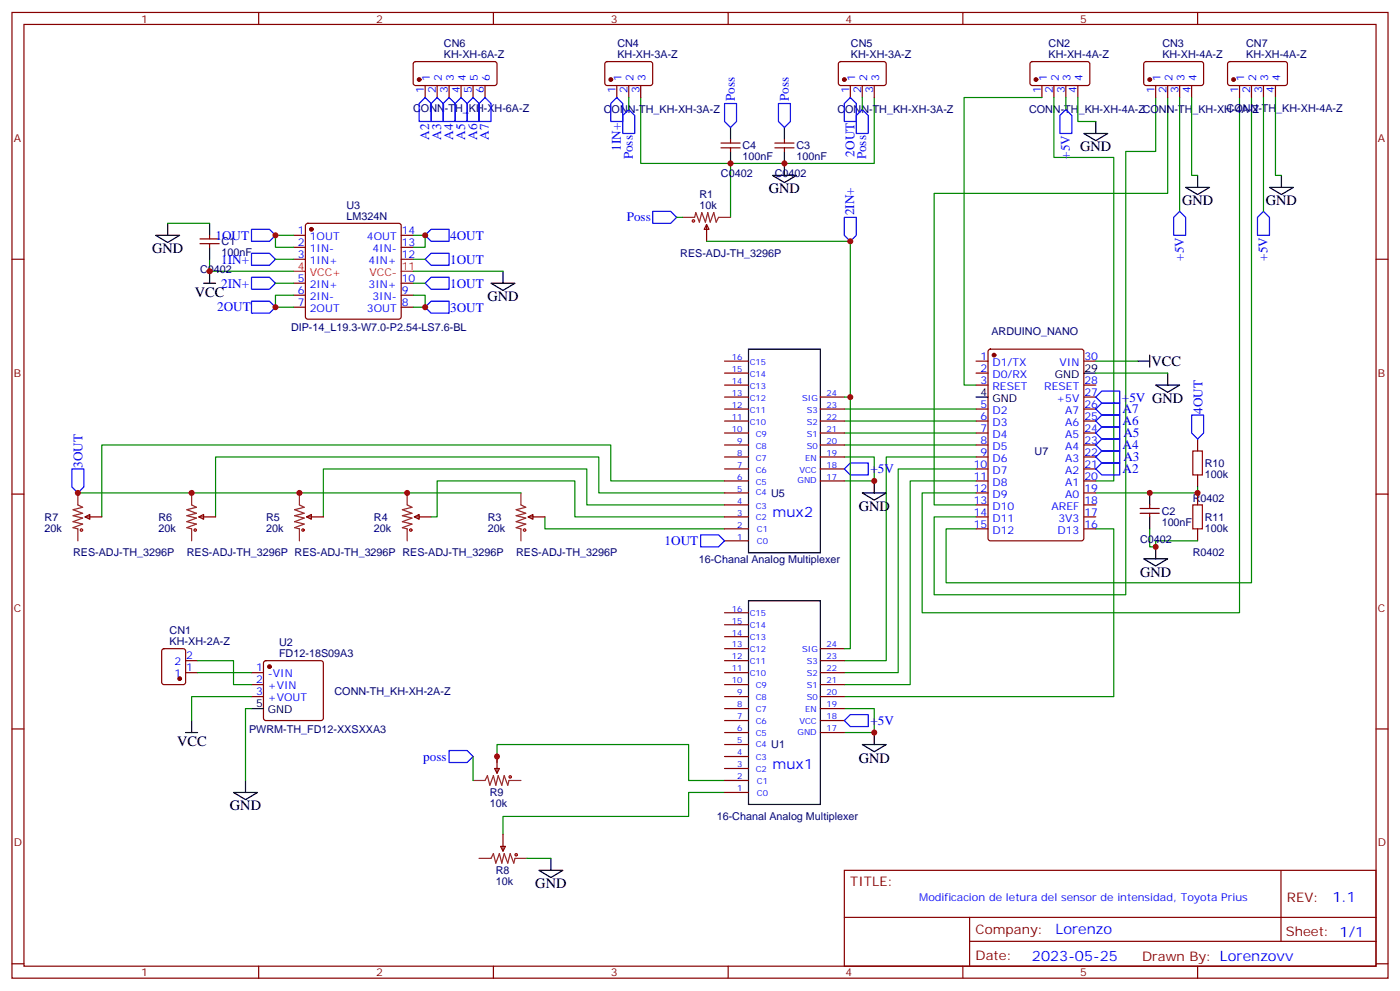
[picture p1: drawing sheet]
<svg xmlns="http://www.w3.org/2000/svg" width="412mm" height="292mm" viewBox="0 0 412 292" stroke-linecap="round" stroke-linejoin="round" font-family="sans-serif">
<g fill="none" stroke="#870000" stroke-width=".35">
<path d="M3.5 3.7h405.4v284.3h-405.4zM7.1 7.2h398.2v277.3h-398.2zM76.2 3.7v3.5M121.9 18.3l.5-.2 23.6 .1 .4 .6-.1 6-.6 .4-23.6-.1-.4-.6v-5.7zM145.3 3.7v3.5M178.4 18.3l.5-.2 12.9 .1 .5 .6-.1 6-.6 .4-13-.1-.4-.6v-5.7zM214.5 3.7v3.5M247.2 18.3l.4-.2 13 .1 .5 .6-.1 6-.7 .4-12.9-.1-.5-.6v-5.7zM283.6 3.7v3.5M303.6 18.3l.5-.2 16.5 .1 .4 .6v6l-.7 .4-16.5-.1-.4-.6v-5.7zM337.1 18.3l.5-.2 16.5 .1 .4 .6v6l-.7 .4-16.5-.1-.4-.6v-5.7zM352.8 3.7v3.5"/>
<path d="M361.8 18.3l.5-.2 16.5 .1 .4 .6v6l-.7 .4-16.5-.1-.4-.6v-5.7zM125.2 25.2v3.5M128.8 25.2v3.5M132.3 25.2v3.5M135.8 25.2v3.5M139.3 25.2v3.5M142.9 25.2v3.5M181.7 25.2v3.5M185.2 25.2v3.5M188.7 25.2v3.5M250.5 25.2v3.5M254 25.2v3.5"/>
<path d="M257.5 25.2v3.5M306.9 25.2v3.5M310.4 25.2v3.5M314 25.2v3.5M317.5 25.2v3.5M340.4 25.2v3.5M344 25.2v3.5M347.5 25.2v3.5M351 25.2v3.5M365.1 25.2v3.5M368.7 25.2v3.5M372.2 25.2v3.5"/>
<path d="M375.7 25.2v3.5M212.4 43.5h5.6M212.4 42.1h5.6M215.2 41.1v1M215.2 43.5v1.1M228.2 43.5h5.7M228.2 42.1h5.7M231.1 41.1v1M231.1 43.5v1.1M3.5 76.3h3.6M58.9 71.8h5.7M58.9 70.3h5.7"/>
<path d="M61.7 69.3v1M61.7 71.8v1M86.4 76.3h3.6M86.4 69.3h3.6M86.4 72.8h3.6M90.2 66l.5-.2h26.8l.5 .2 .2 .5v26.8l-.3 .5-.4 .2h-26.8l-.5-.3-.2-.4v-26.8zM118.2 76.3h3.5M118.2 69.3h3.5M118.2 72.8h3.5M208.1 66.1l.7 1.4h-1.4zM208.1 66.1v4.9M405.3 76.3h3.6"/>
<path d="M86.4 83.4h3.6M86.4 86.9h3.6M86.4 90.5h3.6M118.2 83.4h3.5M118.2 86.9h3.5M118.2 90.5h3.5M213.4 116.9h7.1M213.4 113.4h7.1M213.4 109.9h7.1M213.4 106.3h7.1M241.7 116.9h7M287.5 113.4h3.5"/>
<path d="M287.5 109.9h3.5M287.5 106.3h3.5M291.3 103l.4-.2h26.9l.6 .4 .1 55.3-.5 .7h-27.1l-.6-.4-.1-55.3zM319.3 116.9h3.5M319.3 113.4h3.5M319.3 106.3h3.5M213.4 138.1h7.1M213.4 134.5h7.1M213.4 131h7.1M213.4 127.5h7.1M213.4 124h7.1M213.4 120.4h7.1"/>
<path d="M241.7 138.1h7M241.7 134.5h7M241.7 131h7M241.7 127.5h7M241.7 124h7M241.7 120.4h7M287.5 138.1h3.5M287.5 134.5h3.5M287.5 131h3.5M287.5 127.5h3.5M287.5 124h3.5M287.5 120.4h3.5"/>
<path d="M319.3 138.1h3.5M319.3 134.5h3.5M319.3 131h3.5M319.3 127.5h3.5M319.3 124h3.5M319.3 120.4h3.5M352.8 129.3v3.5M352.8 139.8v3.6M3.5 145.5h3.6M25 152.2l1.5-.7v1.4zM25 152.2h5M58.6 152.2l1.4-.7v1.4z"/>
<path d="M58.6 152.2h4.9M90.3 152.2l1.4-.7v1.4zM90.3 152.2h4.9M122.1 152.2l1.4-.7v1.4zM122.1 152.2h4.9M155.6 152.2l1.4-.7v1.4zM155.6 152.2h4.9M213.4 152.2h7.1M213.4 159.2h7.1M213.4 155.7h7.1M213.4 148.7h7.1M213.4 145.1h7.1"/>
<path d="M213.4 141.6h7.1M241.7 141.6h7M287.5 152.2h3.5M287.5 155.7h3.5M287.5 148.7h3.5M287.5 145.1h3.5M287.5 141.6h3.5M319.3 152.2h3.5M319.3 155.7h3.5M319.3 148.7h3.5M319.3 145.1h3.5M319.3 141.6h3.5"/>
<path d="M335.8 151.1h5.7M335.8 149.7h5.7M338.7 148.7v1M338.7 151.1v1.1M352.8 145.1v3.6M352.8 155.7v3.5M405.3 145.5h3.6M47.9 191.2l.4-.2h5.7l.6 .4 .1 9.5-.5 .6-5.9 .1-.6-.5-.1-9.4zM54.7 198h3.5M54.7 194.5h3.5M74.1 198h3.5M77.8 194.7l.5-.2h16.2l.5 .2 .2 .5v16.3l-.2 .5-.5 .2h-16.2l-.5-.3-.2-.4v-16.3z"/>
<path d="M213.4 198h7.1M213.4 194.5h7.1M213.4 191h7.1M213.4 187.5h7.1M213.4 183.9h7.1M213.4 180.4h7.1M241.7 198h7M241.7 194.5h7M241.7 191h7M3.5 214.6h3.6M74.1 205.1h3.5M74.1 201.6h3.5"/>
<path d="M213.4 219.2h7.1M213.4 215.7h7.1M213.4 212.2h7.1M213.4 208.6h7.1M213.4 205.1h7.1M213.4 201.6h7.1M241.7 215.7h7M241.7 212.2h7M241.7 208.6h7M241.7 205.1h7M241.7 201.6h7M405.3 214.6h3.6"/>
<path d="M145.7 226.3h1.4l-.7 1.4zM146.4 222.7v5M213.4 233.3h7.1M213.4 229.8h7.1M213.4 226.3h7.1M213.4 222.7h7.1M147.5 249.2h1.4l-.7 1.4zM148.2 245.7v4.9M248.7 256.3h156.6v28.2h-156.6zM377.3 256.3v20.9M248.7 270.1h156.5M285.6 277.2h119.6"/>
<path d="M285.6 270.1v14.1M3.5 283.8h3.6M76.2 284.5v3.5M145.3 284.5v3.5M214.5 284.5v3.5M283.6 284.5v3.5M352.8 284.5v3.5M405.3 283.8h3.6"/>
</g>
<g fill="none" stroke="#008700" stroke-width=".35">
<path d="M185.2 28.7v3.5M188.7 28.7v19.4h26.5v15.9M254 28.7v3.5M257.5 28.7v19.4h-42.3M306.9 28.7h-22.9v84.7h3.5M310.4 28.7v17.7h17.7v95.2h-5.3M314 28.7v3.5M317.5 28.7v7.1h5.3M340.4 28.7v15.9h-8.8v130.5h-56.4v-22.9h12.3M344 28.7v28.2h-68.8v91.8h12.3M347.5 28.7v33.5M351 28.7v22.9h1.8"/>
<path d="M365.1 28.7v151.7h-93.5v-35.3h15.9M368.7 28.7v142.9h-90v-15.9h8.8M372.2 28.7v33.5M375.7 28.7v22.9h1.8M49.4 65.8h12.3M61.7 76.3v3.6h24.7M81.1 76.3h5.3M86.4 69.3h-5.3v3.5h5.3M121.7 69.3h3.5v3.5h-3.5M121.7 79.9h26.5M121.7 76.3h3.5M199.3 64h1.8"/>
<path d="M208.1 71h42.4v45.9h-1.8M81.1 83.4h5.3M86.4 86.9h-5.3v3.6h5.3M121.7 86.9h3.5v3.6h-3.5M121.7 83.4h3.5M250.5 116.9v74.1h-1.8M322.8 109.9h21.2M322.8 106.3h12.3M248.7 134.5h8.8v7.1h-8.8M248.7 124h38.8M248.7 127.5h38.8M248.7 131h38.8"/>
<path d="M248.7 120.4h38.8M287.5 134.5h-26.4v60h-12.4M287.5 138.1h-22.9v59.9h-15.9M22.9 145.1h130.6M127 152.2h1.8v-10.6h40.5v10.6h44.1M160.5 152.2v3.5h52.9M213.4 148.7h-40.5v-10.6h-77.7v14.1M213.4 145.1h-37v-10.6h-112.9v17.7M213.4 141.6h-33.5v-10.6h-149.9v21.2M287.5 141.6h-19.4v60h-19.4M322.8 155.7h5.3v49.4h-79.4M338.7 155.7v5.3h1.7v-1.8h12.4"/>
<path d="M352.8 143.4v1.7h-30M58.2 194.5h10.6v7.1h5.3M58.2 198h15.9M74.1 205.1h-17.7v7.1M74.1 208.6h-1.8v21.2M248.7 208.6h8.8v7.1h-8.8M139.3 222.7v7.1M146.4 224.5v-5.3h56.4v10.6h10.6M213.4 233.3h-10.6v7.1h-54.6v5.3M155.2 252.7h7.1"/>
</g>
<g fill="#870000" stroke="#870000" stroke-width=".35">
<circle cx="179.9" cy="23.4" r=".53"/>
<circle cx="248.7" cy="23.4" r=".53"/>
<circle cx="292.8" cy="104.6" r=".53"/>
<circle cx="305.2" cy="23.4" r=".53"/>
<circle cx="338.7" cy="23.4" r=".53"/>
<circle cx="363.4" cy="23.4" r=".53"/>
<circle cx="52.9" cy="199.8" r=".53"/>
<circle cx="123.5" cy="23.4" r=".53"/>
<circle cx="79.4" cy="196.3" r=".53"/>
<circle cx="91.7" cy="67.5" r=".53"/>
</g>
<g fill="none" stroke="#a10000" stroke-width=".35">
<path d="M351.4 132.8h2.8v7h-2.8zM351.4 148.7h2.8v7h-2.8z"/>
<circle cx="204.3" cy="65.1" r=".35"/>
<circle cx="24" cy="156.1" r=".35"/>
<circle cx="57.5" cy="156.1" r=".35"/>
<circle cx="89.3" cy="156.1" r=".35"/>
<circle cx="121" cy="156.1" r=".35"/>
<circle cx="154.5" cy="156.1" r=".35"/>
<circle cx="150.3" cy="228.7" r=".35"/>
<circle cx="152" cy="251.7" r=".35"/>
</g>
<path d="M201.1 64h3.5l.4-1.4 1 2.8 .7-2.8 1.1 2.8 .7-2.8 .7 2.8 1.1-2.8 .7 2.8 .7-1.4h3.5M22.9 145.1v3.6l1.4 .7-2.8 .7 2.8 1-2.8 .7 2.8 .7-2.8 1.1 2.8 .7-2.8 1.1 1.4 .3v3.5M56.4 145.1v3.6l1.5 .7-2.9 .7 2.9 1-2.9 .7 2.9 .7-2.9 1.1 2.9 .7-2.9 1.1 1.4 .3v3.5M88.2 145.1v3.6l1.4 .7-2.8 .7 2.8 1-2.8 .7 2.8 .7-2.8 1.1 2.8 .7-2.8 1.1 1.4 .3v3.5M119.9 145.1v3.6l1.5 .7-2.9 .7 2.9 1-2.9 .7 2.9 .7-2.9 1.1 2.9 .7-2.9 1.1 1.4 .3v3.5M153.5 145.1v3.6l1.4 .7-2.9 .7 2.9 1-2.9 .7 2.9 .7-2.9 1.1 2.9 .7-2.9 1.1 1.5 .3v3.5M139.3 229.8h3.6l.7-1.4 .7 2.8 1-2.8 .7 2.8 .8-2.8 1 2.8 .7-2.8 1.1 2.8 .3-1.4h3.6M141.1 252.7h3.5l.7-1.4 .7 2.8 1.1-2.8 .7 2.8 .7-2.8 1.1 2.8 .7-2.8 1 2.8 .4-1.4h3.5" fill="none" stroke="#8c2424" stroke-width=".35"/>
<g fill="none" stroke="#000" stroke-width=".35">
<path d="M215.2 37.5v3.6M231.1 37.5v3.6M319.3 39.3h7l-3.5 2.1zM322.8 35.8v3.5M215.2 44.6v3.5M227.5 51.6h7.1l-3.5 2.2zM231.1 44.6v7M349.2 55.2h7.1l-3.5 2.1zM352.8 51.6v3.6M373.9 55.2h7.1l-3.5 2.1zM377.5 51.6v3.6M45.9 69.3h7l-3.5 2.1z"/>
<path d="M49.4 65.8v3.5M61.7 65.8v3.5M61.7 72.8v3.5M61.7 79.9v3.5M148.2 79.9v3.5M60 83.4h3.5M144.6 83.4h7.1l-3.5 2.1zM220.5 102.8h21.2v60h-21.2zM287.5 116.9h3.5M319.3 109.9h3.5M335.1 106.3h3.6M338.7 104.6v3.5"/>
<path d="M340.4 113.4h7.1l-3.5 2.1zM344 109.9v3.5M254 145.1h7.1l-3.6 2.1zM257.5 141.6v3.5M338.7 145.1v3.6M338.7 152.2v3.5M220.5 176.9h21.2v60h-21.2zM336.9 164.5h7.1l-3.6 2.2zM340.4 161v3.5M54.7 215.7h3.5M56.4 212.2v3.5M74.1 208.6h3.5"/>
<path d="M254 219.2h7.1l-3.6 2.1zM257.5 215.7v3.5M68.8 233.3h7l-3.5 2.1zM72.3 229.8v3.5M158.7 256.3h7.1l-3.5 2.1zM162.3 252.7v3.6"/>
</g>
<g fill="none" stroke="#00f" stroke-width=".35">
<path d="M125.2 28.7l1.8 1.8v5.3h-3.5v-5.3zM128.8 28.7l1.7 1.8v5.3h-3.5v-5.3zM132.3 28.7l1.8 1.8v5.3h-3.6v-5.3zM135.8 28.7l1.8 1.8v5.3h-3.5v-5.3zM139.3 28.7l1.8 1.8v5.3h-3.5v-5.3zM142.9 28.7l1.7 1.8v5.3h-3.5v-5.3zM181.7 28.7l1.7 1.8v5.3h-3.5v-5.3zM185.2 32.2l1.8 1.8v5.3h-3.6v-5.3zM213.4 30.5h3.6v5.3l-1.8 1.7-1.8-1.7zM229.3 30.5h3.5v5.3l-1.7 1.7-1.8-1.7zM250.5 28.7l1.7 1.8v5.3h-3.5v-5.3zM254 32.2l1.8 1.8v5.3h-3.6v-5.3z"/>
<path d="M314 32.2l1.7 1.8v5.3h-3.5v-5.3zM74.1 74.6h5.3l1.7 1.7-1.7 1.8h-5.3zM74.1 67.5h5.3l1.7 1.8-1.7 1.7h-5.3zM125.2 76.3l1.8-1.7h5.3v3.5h-5.3zM125.2 69.3l1.8-1.8h5.3v3.5h-5.3zM192.3 62.2h5.3l1.7 1.8-1.7 1.8h-5.3zM248.7 64h3.5v5.3l-1.7 1.7-1.8-1.7zM347.5 62.2l1.7 1.8v5.3h-3.5v-5.3zM372.2 62.2l1.7 1.8v5.3h-3.5v-5.3zM74.1 81.6h5.3l1.7 1.8-1.7 1.8h-5.3zM74.1 88.7h5.3l1.7 1.8-1.7 1.7h-5.3zM125.2 83.4l1.8-1.8h5.3v3.6h-5.3z"/>
<path d="M125.2 90.5l1.8-1.8h5.3v3.5h-5.3zM322.8 116.9l1.8-1.8h5.2v3.6h-5.2zM21.2 138.1h3.5v5.3l-1.8 1.7-1.7-1.7zM248.7 138.1l1.8-1.8h5.3v3.5h-5.3zM322.8 120.4l1.8-1.7h5.2v3.5h-5.2zM322.8 124l1.8-1.8h5.2v3.5h-5.2zM322.8 127.5l1.8-1.8h5.2v3.6h-5.2zM322.8 131l1.8-1.7h5.2v3.5h-5.2zM322.8 134.5l1.8-1.7h5.2v3.5h-5.2zM322.8 138.1l1.8-1.8h5.2v3.5h-5.2zM351 122.2h3.5v5.3l-1.7 1.8-1.8-1.8zM206.4 157.5h5.3l1.7 1.7-1.7 1.8h-5.3z"/>
<path d="M248.7 212.2l1.8-1.8h5.3v3.5h-5.3zM132.3 221h5.3l1.7 1.7-1.7 1.8h-5.3z"/>
</g>
<path d="M86.4 79.9h3.6M118.2 79.9h3.5" fill="none" stroke="#f00" stroke-width=".35"/>
<g fill="#c00">
<circle cx="215.2" cy="48.1" r=".88"/>
<circle cx="231.1" cy="48.1" r=".88"/>
<circle cx="61.7" cy="79.9" r=".88"/>
<circle cx="81.1" cy="90.5" r=".88"/>
<circle cx="146.4" cy="222.7" r=".88"/>
<circle cx="257.5" cy="215.7" r=".88"/>
<circle cx="257.5" cy="141.6" r=".88"/>
<circle cx="81.1" cy="69.3" r=".88"/>
<circle cx="352.8" cy="145.1" r=".88"/>
<circle cx="119.9" cy="145.1" r=".88"/>
<circle cx="88.2" cy="145.1" r=".88"/>
<circle cx="56.4" cy="145.1" r=".88"/>
<circle cx="22.9" cy="145.1" r=".88"/>
<circle cx="250.5" cy="71" r=".88"/>
<circle cx="250.5" cy="116.9" r=".88"/>
<circle cx="125.2" cy="90.5" r=".88"/>
<circle cx="125.2" cy="69.3" r=".88"/>
<circle cx="338.7" cy="145.1" r=".88"/>
<circle cx="340.4" cy="161" r=".88"/>
</g>
<g font-size="4.2">
<text x="318.2" y="44.6">GND</text>
<text x="226.5" y="56.9">GND</text>
<text x="348.2" y="60.5">GND</text>
<text x="372.9" y="60.5">GND</text>
<text x="44.8" y="74.6">GND</text>
<text x="57.4" y="87.5">VCC</text>
<text x="143.6" y="88.7">GND</text>
<text x="339.2" y="107.9">VCC</text>
<text x="252.9" y="150.4">GND</text>
<text x="335.8" y="169.8">GND</text>
<text x="52.2" y="219.7">VCC</text>
<text x="252.9" y="224.5">GND</text>
<text x="67.7" y="238.6">GND</text>
<text x="157.7" y="261.5">GND</text>
</g>
<g font-size="4.2" fill="#00f">
<text x="227.5" y="152.2">mux2</text>
<text x="227.5" y="226.3">mux1</text>
<text x="392.5" y="265.5">1.1</text>
<text x="310.9" y="275.1">Lorenzo</text>
<text x="304" y="282.9">2023-05-25</text>
</g>
<g font-size="3.9" fill="#00f">
<text x="216.5" y="29.7" transform="rotate(-90 216.5 29.7)">Poss</text>
<text x="232.4" y="29.7" transform="rotate(-90 232.4 29.7)">Poss</text>
<text x="126.4" y="41.1" transform="rotate(-90 126.4 41.1)">A2</text>
<text x="129.9" y="41.1" transform="rotate(-90 129.9 41.1)">A3</text>
<text x="133.5" y="41.1" transform="rotate(-90 133.5 41.1)">A4</text>
<text x="137" y="41.1" transform="rotate(-90 137 41.1)">A5</text>
<text x="140.5" y="41.1" transform="rotate(-90 140.5 41.1)">A6</text>
<text x="144" y="41.1" transform="rotate(-90 144 41.1)">A7</text>
<text x="182.9" y="44.4" transform="rotate(-90 182.9 44.4)">1IN+</text>
<text x="186.4" y="46.9" transform="rotate(-90 186.4 46.9)">Poss</text>
<text x="251.7" y="46.1" transform="rotate(-90 251.7 46.1)">2OUT</text>
<text x="255.2" y="46.9" transform="rotate(-90 255.2 46.9)">Poss</text>
<text x="315.2" y="46.7" transform="rotate(-90 315.2 46.7)">+5V</text>
<text x="184.6" y="65.2">Poss</text>
<text x="251.6" y="63.4" transform="rotate(-90 251.6 63.4)">2IN+</text>
<text x="63.5" y="70.6">1OUT</text>
<text x="132.6" y="70.7">4OUT</text>
<text x="65.2" y="77.6">1IN+</text>
<text x="132.6" y="77.8">1OUT</text>
<text x="348.7" y="76.7" transform="rotate(-90 348.7 76.7)">+5V</text>
<text x="373.4" y="76.7" transform="rotate(-90 373.4 76.7)">+5V</text>
<text x="65.2" y="84.7">2IN+</text>
<text x="132.6" y="84.8">1OUT</text>
<text x="64" y="91.7">2OUT</text>
<text x="132.6" y="91.9">3OUT</text>
<text x="330.5" y="118.2">+5V GND</text>
<text x="330.7" y="121.7">A7</text>
<text x="330.7" y="125.3">A6</text>
<text x="354.2" y="121.9" transform="rotate(-90 354.2 121.9)">4OUT</text>
<text x="330.9" y="128.8">A5</text>
<text x="24.3" y="137.8" transform="rotate(-90 24.3 137.8)">3OUT</text>
<text x="330.7" y="132.3">A4</text>
<text x="330.9" y="135.9">A3</text>
<text x="256.4" y="139.4">+5V</text>
<text x="330.7" y="139.4">A2</text>
<text x="195.8" y="160.5">1OUT</text>
<text x="256.4" y="213.5">+5V</text>
<text x="124.7" y="224">poss</text>
</g>
<g font-size="3.9" fill="#800">
<text x="250.5" y="260.8">TITLE:</text>
<text x="379.1" y="265.5">REV:</text>
<text x="287.4" y="275">Company:</text>
<text x="378.7" y="275.7">Sheet: 1/1</text>
<text x="287.4" y="282.7">Date:</text>
<text x="336.4" y="282.8">Drawn By: Lorenzovv</text>
</g>
<g font-size="3.2" fill="#800">
<text x="41.6" y="6.7">1</text>
<text x="110.8" y="6.7">2</text>
<text x="179.9" y="6.7">3</text>
<text x="249.1" y="6.7">4</text>
<text x="318.2" y="6.7">5</text>
<text x="4.1" y="41.8">A</text>
<text x="405.9" y="41.8">A</text>
<text x="4.1" y="110.9">B</text>
<text x="405.9" y="110.9">B</text>
<text x="4.1" y="180.1">C</text>
<text x="405.9" y="180.1">C</text>
<text x="4.1" y="249.2">D</text>
<text x="405.9" y="249.2">D</text>
<text x="41.6" y="287.5">1</text>
<text x="110.8" y="287.5">2</text>
<text x="179.9" y="287.5">3</text>
<text x="249.1" y="287.5">4</text>
<text x="318.2" y="287.5">5</text>
</g>
<g font-size="3.2" fill="#000080">
<text x="130.8" y="17.1">KH-XH-6A-Z</text>
<text x="130.8" y="13.9">CN6</text>
<text x="181.9" y="17.1">KH-XH-3A-Z</text>
<text x="181.9" y="13.8">CN4</text>
<text x="250.7" y="17.1">KH-XH-3A-Z</text>
<text x="250.7" y="13.8">CN5</text>
<text x="308.9" y="17.1">KH-XH-4A-Z</text>
<text x="308.9" y="13.8">CN2</text>
<text x="342.4" y="17.1">KH-XH-4A-Z</text>
<text x="342.4" y="13.8">CN3</text>
<text x="367.1" y="17.1">KH-XH-4A-Z</text>
<text x="367.1" y="13.8">CN7</text>
<text x="121.7" y="32.9">CONN-TH_KH-XH-6A-Z</text>
<text x="177.9" y="33.2">CONN-TH_KH-XH-3A-Z</text>
<text x="246.7" y="33.2">CONN-TH_KH-XH-3A-Z</text>
<text x="303.1" y="33.2">CONN-TH_KH-XH-4A-ZCONN-TH_KH-XH-4A-Z</text>
<text x="361.3" y="32.9">CONN-TH_KH-XH-4A-Z</text>
<text x="218.7" y="47.2">100nF</text>
<text x="218.7" y="44">C4</text>
<text x="234.6" y="47.2">100nF</text>
<text x="234.6" y="44">C3</text>
<text x="212.4" y="52.2">C0402</text>
<text x="228.2" y="52.2">C0402</text>
<text x="206" y="58.3">R1</text>
<text x="102" y="64.7">LM324N</text>
<text x="102" y="61.5">U3</text>
<text x="206" y="61.5">10k</text>
<text x="65.3" y="75.4">100nF</text>
<text x="65.3" y="72.2">C1</text>
<text x="200.4" y="75.5">RES-ADJ-TH_3296P</text>
<text x="58.9" y="80.5">C0402</text>
<text x="85.7" y="97.5">DIP-14_L19.3-W7.0-P2.54-LS7.6-BL</text>
<text x="292" y="98.7">ARDUINO_NANO</text>
<text x="304.8" y="133.9">U7</text>
<text x="354.9" y="137.4">R10</text>
<text x="354.9" y="140.8">100k</text>
<text x="227.2" y="146.3">U5</text>
<text x="351.4" y="147.9">R0402</text>
<text x="13.1" y="153.3">R7</text>
<text x="46.7" y="153.3">R6</text>
<text x="78.4" y="153.3">R5</text>
<text x="110.2" y="153.3">R4</text>
<text x="143.7" y="153.3">R3</text>
<text x="342.2" y="154.8">100nF</text>
<text x="342.2" y="151.6">C2</text>
<text x="354.9" y="153.3">R11</text>
<text x="13.1" y="156.6">20k</text>
<text x="46.7" y="156.6">20k</text>
<text x="78.4" y="156.6">20k</text>
<text x="110.2" y="156.6">20k</text>
<text x="143.7" y="156.6">20k</text>
<text x="335.8" y="159.8">C0402</text>
<text x="354.9" y="156.6">100k</text>
<text x="21.5" y="163.7">RES-ADJ-TH_3296P</text>
<text x="55" y="163.7">RES-ADJ-TH_3296P RES-ADJ-TH_3296P RES-ADJ-TH_3296P</text>
<text x="152" y="163.7">RES-ADJ-TH_3296P</text>
<text x="205.8" y="165.7">16-Chanal Analog Multiplexer</text>
<text x="351.4" y="163.7">R0402</text>
<text x="50" y="189.9">KH-XH-2A-Z</text>
<text x="50" y="186.8">CN1</text>
<text x="82.2" y="190.3">U2</text>
<text x="82.2" y="193.5">FD12-18S09A3</text>
<text x="98.5" y="204.5">CONN-TH_KH-XH-2A-Z</text>
<text x="73.4" y="215.7">PWRM-TH_FD12-XXSXXA3</text>
<text x="227.2" y="220.4">U1</text>
<text x="144.3" y="237.6">10k</text>
<text x="144.3" y="234.3">R9</text>
<text x="211.1" y="241.5">16-Chanal Analog Multiplexer</text>
<text x="146.1" y="257.2">R8</text>
<text x="146.1" y="260.6">10k</text>
</g>
<g font-size="3.2" fill="#00f">
<text x="126.6" y="23.9" transform="rotate(-90 126.6 23.9)">1</text>
<text x="130.2" y="23.9" transform="rotate(-90 130.2 23.9)">2</text>
<text x="133.7" y="23.9" transform="rotate(-90 133.7 23.9)">3</text>
<text x="137.2" y="23.9" transform="rotate(-90 137.2 23.9)">4</text>
<text x="140.8" y="23.9" transform="rotate(-90 140.8 23.9)">5</text>
<text x="144.3" y="23.9" transform="rotate(-90 144.3 23.9)">6</text>
<text x="183.1" y="23.9" transform="rotate(-90 183.1 23.9)">1</text>
<text x="186.6" y="23.9" transform="rotate(-90 186.6 23.9)">2</text>
<text x="190.1" y="23.9" transform="rotate(-90 190.1 23.9)">3</text>
<text x="251.9" y="23.9" transform="rotate(-90 251.9 23.9)">1</text>
<text x="255.4" y="23.9" transform="rotate(-90 255.4 23.9)">2</text>
<text x="258.9" y="23.9" transform="rotate(-90 258.9 23.9)">3</text>
<text x="308.3" y="23.9" transform="rotate(-90 308.3 23.9)">1</text>
<text x="311.9" y="23.9" transform="rotate(-90 311.9 23.9)">2</text>
<text x="315.4" y="23.9" transform="rotate(-90 315.4 23.9)">3</text>
<text x="318.9" y="23.9" transform="rotate(-90 318.9 23.9)">4</text>
<text x="341.8" y="23.9" transform="rotate(-90 341.8 23.9)">1</text>
<text x="345.4" y="23.9" transform="rotate(-90 345.4 23.9)">2</text>
<text x="348.9" y="23.9" transform="rotate(-90 348.9 23.9)">3</text>
<text x="352.4" y="23.9" transform="rotate(-90 352.4 23.9)">4</text>
<text x="366.5" y="23.9" transform="rotate(-90 366.5 23.9)">1</text>
<text x="370.1" y="23.9" transform="rotate(-90 370.1 23.9)">2</text>
<text x="373.6" y="23.9" transform="rotate(-90 373.6 23.9)">3</text>
<text x="377.1" y="23.9" transform="rotate(-90 377.1 23.9)">4</text>
<text x="124.9" y="27.4" transform="rotate(-90 124.9 27.4)">1</text>
<text x="128.4" y="27.4" transform="rotate(-90 128.4 27.4)">2</text>
<text x="131.9" y="27.4" transform="rotate(-90 131.9 27.4)">3</text>
<text x="135.5" y="27.4" transform="rotate(-90 135.5 27.4)">4</text>
<text x="139" y="27.4" transform="rotate(-90 139 27.4)">5</text>
<text x="142.5" y="27.4" transform="rotate(-90 142.5 27.4)">6</text>
<text x="181.3" y="27.4" transform="rotate(-90 181.3 27.4)">1</text>
<text x="184.9" y="27.4" transform="rotate(-90 184.9 27.4)">2</text>
<text x="188.4" y="27.4" transform="rotate(-90 188.4 27.4)">3</text>
<text x="250.1" y="27.4" transform="rotate(-90 250.1 27.4)">1</text>
<text x="253.6" y="27.4" transform="rotate(-90 253.6 27.4)">2</text>
<text x="257.2" y="27.4" transform="rotate(-90 257.2 27.4)">3</text>
<text x="306.6" y="27.4" transform="rotate(-90 306.6 27.4)">1</text>
<text x="310.1" y="27.4" transform="rotate(-90 310.1 27.4)">2</text>
<text x="313.6" y="27.4" transform="rotate(-90 313.6 27.4)">3</text>
<text x="317.1" y="27.4" transform="rotate(-90 317.1 27.4)">4</text>
<text x="340.1" y="27.4" transform="rotate(-90 340.1 27.4)">1</text>
<text x="343.6" y="27.4" transform="rotate(-90 343.6 27.4)">2</text>
<text x="347.1" y="27.4" transform="rotate(-90 347.1 27.4)">3</text>
<text x="350.7" y="27.4" transform="rotate(-90 350.7 27.4)">4</text>
<text x="364.8" y="27.4" transform="rotate(-90 364.8 27.4)">1</text>
<text x="368.3" y="27.4" transform="rotate(-90 368.3 27.4)">2</text>
<text x="371.8" y="27.4" transform="rotate(-90 371.8 27.4)">3</text>
<text x="375.4" y="27.4" transform="rotate(-90 375.4 27.4)">4</text>
<text x="87.8" y="68.9">1</text>
<text x="91.3" y="70.7">1OUT</text>
<text x="108.1" y="70.7">4OUT</text>
<text x="118.4" y="68.9">14</text>
<text x="87.8" y="72.5">2</text>
<text x="87.8" y="76">3</text>
<text x="91.3" y="74.2">1IN-</text>
<text x="91.3" y="77.8">1IN+</text>
<text x="108.6" y="77.8">4IN+</text>
<text x="109.7" y="74.2">4IN-</text>
<text x="118.4" y="76">12</text>
<text x="118.4" y="72.5">13</text>
<text x="87.8" y="83">5</text>
<text x="118.4" y="83">10</text>
<text x="87.8" y="86.6">6</text>
<text x="91.3" y="84.8">2IN+</text>
<text x="91.3" y="88.3">2IN-</text>
<text x="108.6" y="84.8">3IN+</text>
<text x="109.7" y="88.3">3IN-</text>
<text x="118.4" y="86.6">9</text>
<text x="87.8" y="90.1">7</text>
<text x="91.3" y="91.9">2OUT</text>
<text x="108.1" y="91.9">3OUT</text>
<text x="118.4" y="90.1">8</text>
<text x="288.8" y="106">1</text>
<text x="292.3" y="107.7">D1/TX</text>
<text x="312.1" y="107.7">VIN</text>
<text x="319.4" y="106">30</text>
<text x="288.8" y="109.5">2</text>
<text x="288.8" y="113">3</text>
<text x="292.3" y="111.3">D0/RX</text>
<text x="319.4" y="113">28</text>
<text x="292.3" y="114.8">RESET</text>
<text x="307.6" y="114.8">RESET</text>
<text x="311.2" y="118.3">+5V</text>
<text x="319.4" y="116.6">27</text>
<text x="288.8" y="120.1">5</text>
<text x="288.8" y="123.6">6</text>
<text x="292.3" y="121.8">D2</text>
<text x="292.3" y="125.4">D3</text>
<text x="313.8" y="125.4">A6</text>
<text x="313.8" y="121.8">A7</text>
<text x="319.4" y="123.6">25</text>
<text x="319.4" y="120.1">26</text>
<text x="288.8" y="127.1">7</text>
<text x="288.8" y="130.7">8</text>
<text x="292.3" y="128.9">D4</text>
<text x="313.8" y="128.9">A5</text>
<text x="319.4" y="130.7">23</text>
<text x="319.4" y="127.1">24</text>
<text x="286.8" y="137.7">10</text>
<text x="288.8" y="134.2">9</text>
<text x="292.3" y="132.4">D5</text>
<text x="292.3" y="136">D6</text>
<text x="313.8" y="136">A3</text>
<text x="313.8" y="132.4">A4</text>
<text x="319.4" y="137.7">21</text>
<text x="319.4" y="134.2">22</text>
<text x="286.8" y="141.3">11</text>
<text x="292.3" y="139.5">D7</text>
<text x="292.3" y="143">D8</text>
<text x="313.8" y="143">A1</text>
<text x="313.8" y="139.5">A2</text>
<text x="319.4" y="141.3">20</text>
<text x="286.8" y="144.8">12</text>
<text x="286.8" y="148.3">13</text>
<text x="292.3" y="146.5">D9</text>
<text x="313.8" y="146.5">A0</text>
<text x="319.4" y="148.3">18</text>
<text x="319.4" y="144.8">19</text>
<text x="286.8" y="151.8">14</text>
<text x="286.8" y="155.4">15</text>
<text x="292.3" y="150.1">D10</text>
<text x="292.3" y="153.6">D11</text>
<text x="309.8" y="150.1">AREF</text>
<text x="311.8" y="153.6">3V3</text>
<text x="319.4" y="155.4">16</text>
<text x="319.4" y="151.8">17</text>
<text x="292.3" y="157.1">D12</text>
<text x="311.5" y="157.1">D13</text>
<text x="51.4" y="195.9">2</text>
<text x="54.9" y="197.7">1</text>
<text x="54.9" y="194.2">2</text>
<text x="75.4" y="197.7">1</text>
<text x="51.4" y="199.5">1</text>
<text x="75.4" y="201.2">2</text>
<text x="78.9" y="199.5">-VIN</text>
<text x="78.9" y="203">+VIN</text>
<text x="75.4" y="204.8">3</text>
<text x="78.9" y="206.5">+VOUT</text>
<text x="270.8" y="265.3">Modificacion de letura del sensor de intensidad, Toyota Prius</text>
</g>
<g font-size="3.2" fill="#f00">
<text x="87.8" y="79.5">4</text>
<text x="91.3" y="81.3">VCC+</text>
<text x="108.8" y="81.3">VCC-</text>
<text x="118.4" y="79.5">11</text>
</g>
<g font-size="3.2">
<text x="310.7" y="111.3">GND</text>
<text x="319.4" y="109.5">29</text>
<text x="288.8" y="116.6">4</text>
<text x="292.3" y="118.3">GND</text>
<text x="75.4" y="208.3">5</text>
<text x="78.9" y="210">GND</text>
</g>
<g font-size="2.5" fill="#00f">
<text x="215.6" y="106">16</text>
<text x="220.8" y="107.4">C15</text>
<text x="215.6" y="113">14</text>
<text x="215.6" y="109.5">15</text>
<text x="220.8" y="110.9">C14</text>
<text x="215.6" y="116.6">13</text>
<text x="220.8" y="118">C12</text>
<text x="220.8" y="114.4">C13</text>
<text x="236.3" y="118">SIG</text>
<text x="243.4" y="116.6">24</text>
<text x="215.6" y="123.6">11</text>
<text x="215.6" y="120.1">12</text>
<text x="220.8" y="125">C10</text>
<text x="220.8" y="121.5">C11</text>
<text x="237.7" y="125">S2</text>
<text x="237.7" y="121.5">S3</text>
<text x="243.4" y="123.6">22</text>
<text x="243.4" y="120.1">23</text>
<text x="215.6" y="127.1">10</text>
<text x="217.2" y="130.7">9</text>
<text x="222.6" y="128.6">C9</text>
<text x="237.7" y="128.6">S1</text>
<text x="243.4" y="130.7">20</text>
<text x="243.4" y="127.1">21</text>
<text x="217.2" y="137.7">7</text>
<text x="217.2" y="134.2">8</text>
<text x="222.6" y="135.6">C7</text>
<text x="222.6" y="132.1">C8</text>
<text x="237.2" y="135.6">EN</text>
<text x="237.7" y="132.1">S0</text>
<text x="243.4" y="137.7">18</text>
<text x="243.4" y="134.2">19</text>
<text x="217.2" y="141.3">6</text>
<text x="222.6" y="142.7">C5</text>
<text x="222.6" y="139.1">C6</text>
<text x="234.9" y="142.3">GND</text>
<text x="235.5" y="139.1">VCC</text>
<text x="243.4" y="141.3">17</text>
<text x="217.2" y="148.3">4</text>
<text x="217.2" y="144.8">5</text>
<text x="222.6" y="149.7">C3</text>
<text x="222.6" y="145.8">C4</text>
<text x="217.2" y="155.4">2</text>
<text x="217.2" y="151.8">3</text>
<text x="222.6" y="153.2">C2</text>
<text x="217.2" y="158.9">1</text>
<text x="223" y="160.3">C0</text>
<text x="223" y="156.8">C1</text>
<text x="215.6" y="183.6">15</text>
<text x="215.6" y="180.1">16</text>
<text x="220.8" y="185">C14</text>
<text x="220.8" y="181.5">C15</text>
<text x="215.6" y="190.6">13</text>
<text x="215.6" y="187.1">14</text>
<text x="220.8" y="188.5">C13</text>
<text x="243.4" y="190.6">24</text>
<text x="215.6" y="197.7">11</text>
<text x="215.6" y="194.2">12</text>
<text x="220.8" y="195.6">C11</text>
<text x="220.8" y="192.1">C12</text>
<text x="236.3" y="192.1">SIG</text>
<text x="237.7" y="195.6">S3</text>
<text x="243.4" y="197.7">22</text>
<text x="243.4" y="194.2">23</text>
<text x="215.6" y="201.2">10</text>
<text x="220.8" y="199.1">C10</text>
<text x="222.6" y="202.6">C9</text>
<text x="237.7" y="202.6">S1</text>
<text x="237.7" y="199.1">S2</text>
<text x="243.4" y="201.2">21</text>
<text x="217.2" y="208.3">8</text>
<text x="217.2" y="204.8">9</text>
<text x="222.6" y="209.7">C7</text>
<text x="222.6" y="206.2">C8</text>
<text x="237.2" y="209.7">EN</text>
<text x="237.7" y="206.2">S0</text>
<text x="243.4" y="208.3">19</text>
<text x="243.4" y="204.8">20</text>
<text x="217.2" y="215.3">6</text>
<text x="217.2" y="211.8">7</text>
<text x="222.6" y="213.2">C6</text>
<text x="235.5" y="213.2">VCC</text>
<text x="243.4" y="215.3">17</text>
<text x="243.4" y="211.8">18</text>
<text x="217.2" y="218.9">5</text>
<text x="222.6" y="219.9">C4</text>
<text x="222.6" y="216.7">C5</text>
<text x="234.9" y="216.4">GND</text>
<text x="217.2" y="225.9">3</text>
<text x="217.2" y="222.4">4</text>
<text x="222.6" y="227.3">C2</text>
<text x="222.6" y="223.8">C3</text>
<text x="217.2" y="233">1</text>
<text x="217.2" y="229.4">2</text>
<text x="223" y="230.9">C1</text>
<text x="223" y="234.4">C0</text>
</g>
</svg>
